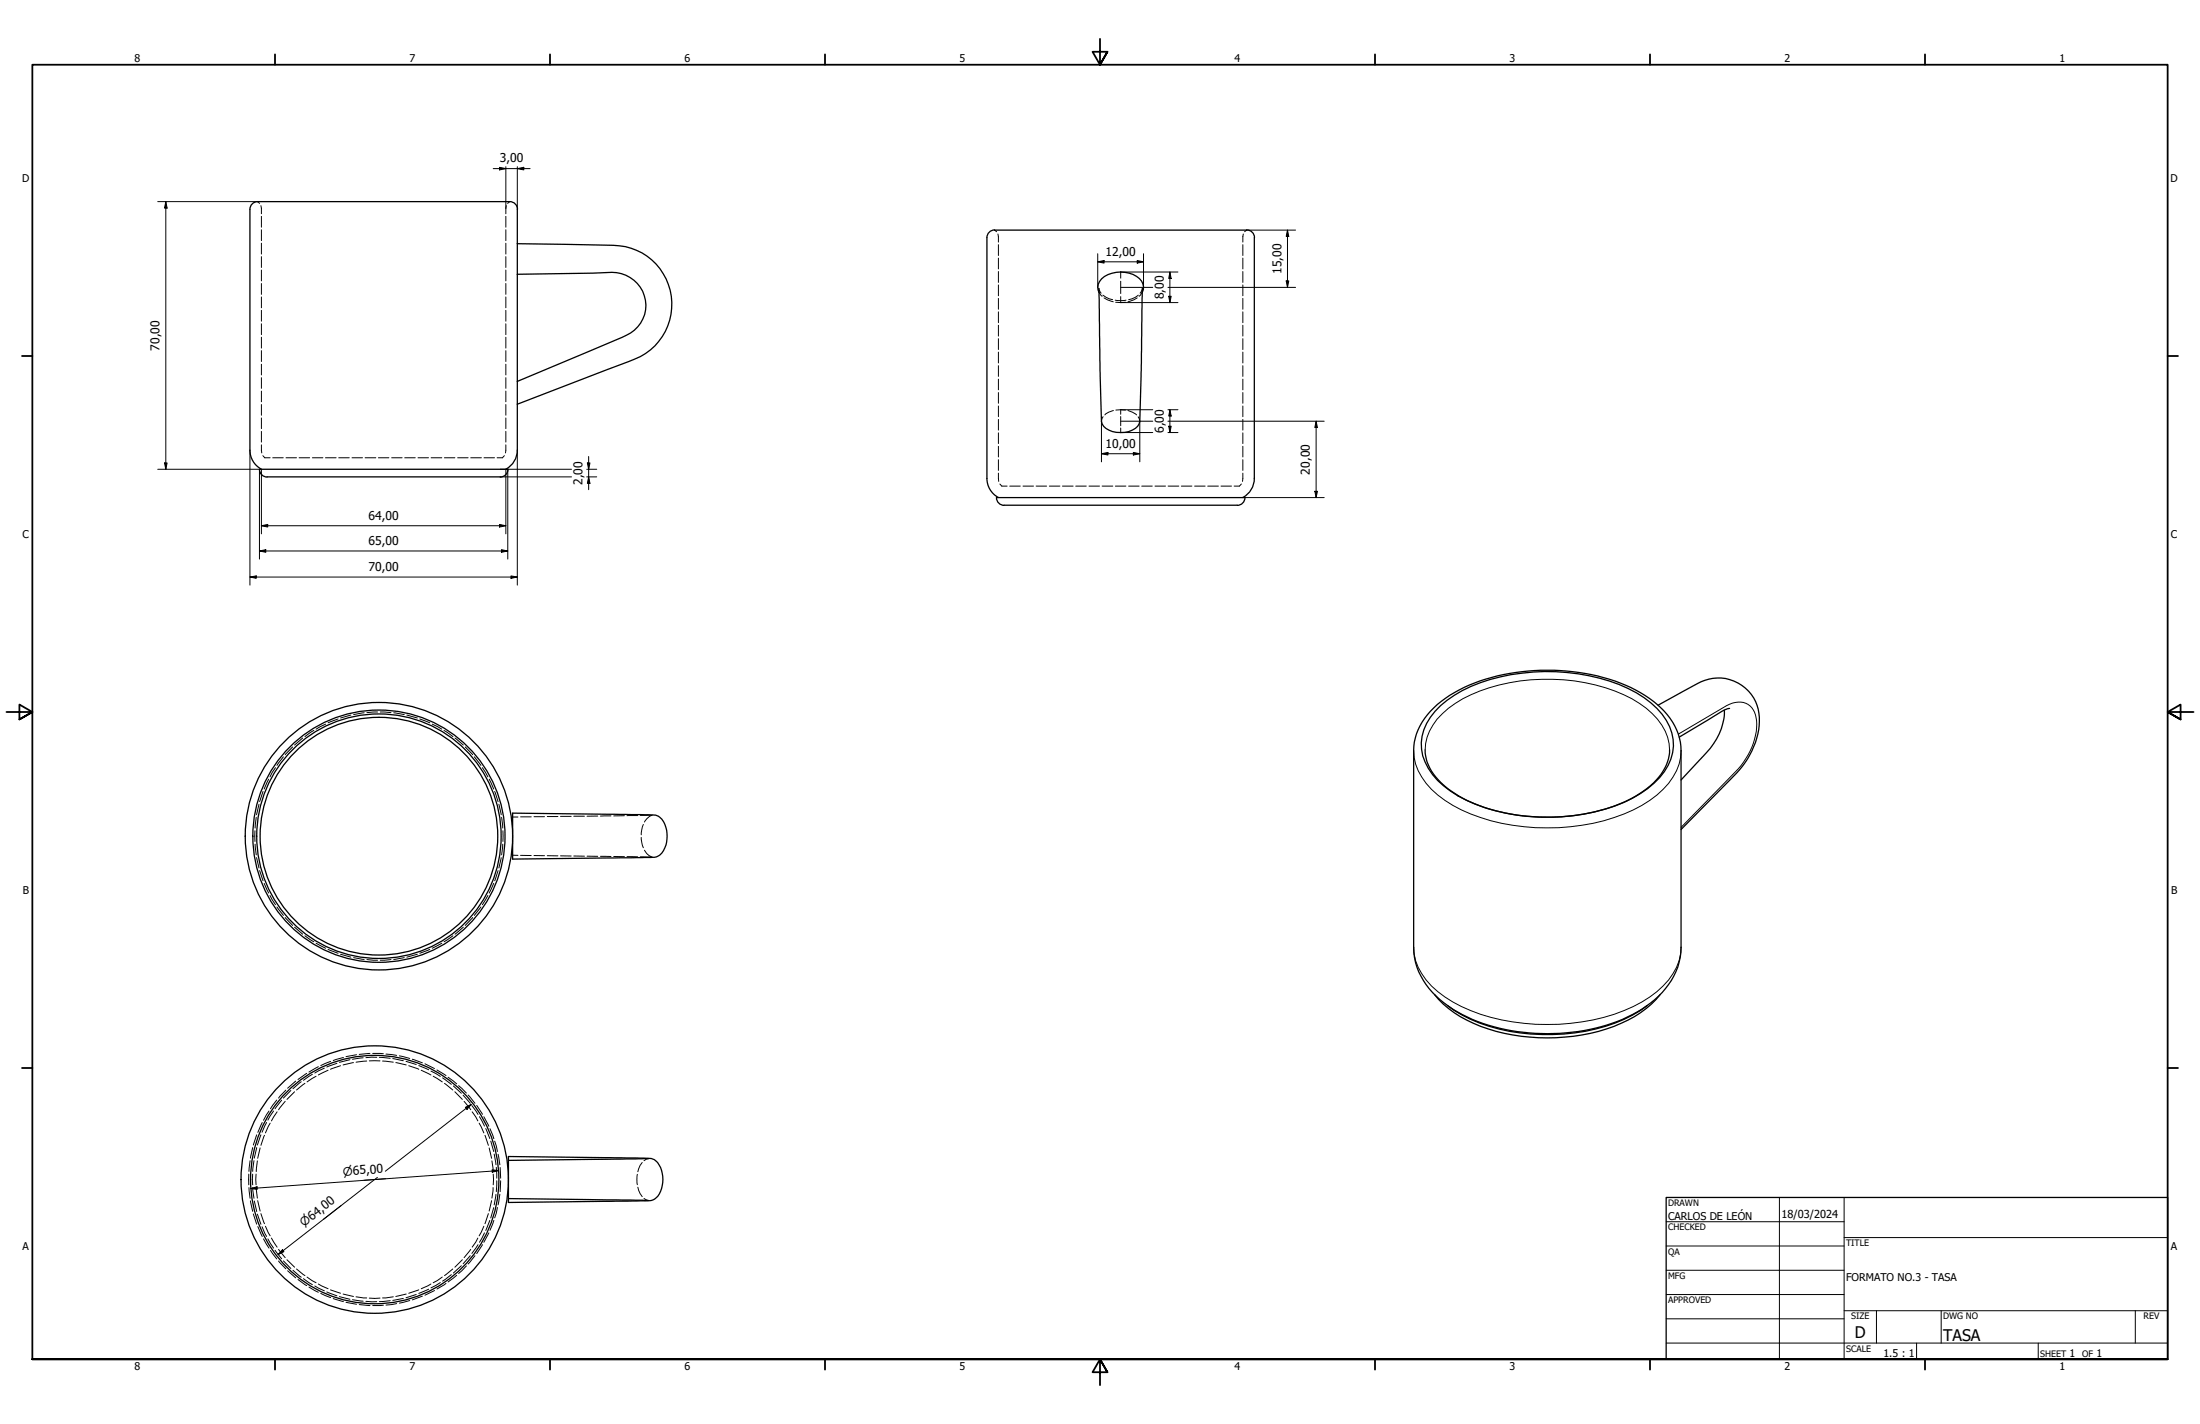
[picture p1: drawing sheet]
<svg xmlns="http://www.w3.org/2000/svg" width="864mm" height="559mm" viewBox="0 0 864 559" stroke-linecap="round" stroke-linejoin="round" font-family="sans-serif">
<!-- layer: Oculto (ISO) -->
<g fill="none" stroke="#000" stroke-width=".39">
<path d="M101.1 79.1l.8 .7M200.1 79.1l-.8 .7M102.4 80.7l.2 3.2M102.6 84.9v4.3M102.6 90.2v4.2M102.6 95.4v4.3M198.6 84.9v4.3M198.6 90.2v4.2M198.6 95.4v4.3M198.8 80.7l-.2 3.2M390.4 90.3l.8 .6M391.7 91.8l.2 3.2"/>
<path d="M391.9 96v4.3M487.9 96v4.3M488.1 91.8l-.2 3.2M489.4 90.3l-.8 .6M102.6 100.7v4.3M102.6 106v4.2M102.6 111.3v4.2M102.6 116.5v4.3M198.6 100.7v4.3M198.6 106v4.2M198.6 111.3v4.2M198.6 116.5v4.3"/>
<path d="M391.9 101.3v4.2M391.9 106.6v4.2M391.9 111.8v4.3M391.9 117.1v4.2M431.4 113.2l.8 1.9M431.4 114.7l1.2 1.6M432.9 115.8l2.6 1.5 1.3 .3M433.4 116.9l3.6 1.5M437.8 117.8h4.2M438 118.6l1.9 .1M439.9 106.7v2.5M439.9 110.4v4.8"/>
<path d="M439.9 116.4v2.3M441.8 118.6l-1.9 .1M446.4 116.9l-3.6 1.5M446.8 115.8l-1.1 .8-2.7 1M448.4 114.7l-1.2 1.6M448.4 113.2l-.9 1.9M487.9 101.3v4.2M487.9 106.6v4.2M487.9 111.8v4.3M487.9 117.1v4.2M102.6 121.8v4.2M102.6 127.1v4.2"/>
<path d="M102.6 132.3v4.3M102.6 137.6v4.3M198.6 121.8v4.2M198.6 127.1v4.2M198.6 132.3v4.3M198.6 137.6v4.3M391.9 122.4v4.2M391.9 127.6v4.3M391.9 132.9v4.3M391.9 138.2v4.2M487.9 122.4v4.2M487.9 127.6v4.3"/>
<path d="M487.9 132.9v4.3M487.9 138.2v4.2M102.6 142.9v4.2M102.6 148.2v4.2M102.6 153.5v4.2M102.6 158.8v4.1M198.6 142.9v4.2M198.6 148.2v4.2M198.6 153.5v4.2M198.6 158.8v4.1M391.9 143.5v4.2M391.9 148.8v4.2"/>
<path d="M391.9 154.1v4.1M391.9 159.3v4.2M487.9 143.5v4.2M487.9 148.8v4.2M487.9 154.1v4.1M487.9 159.3v4.2M102.6 174.6l.1 3.1M102.6 164v4.2M102.6 169.3v4.2M103.2 178.8l.7 .8h2.1M107.1 179.6h4.1M112.3 179.6h4.1"/>
<path d="M117.4 179.6h4.1M122.6 179.6h4.1M127.8 179.6h4.2M133 179.6h4.1M138.2 179.6h4.1M143.3 179.6h4.2M148.5 179.6h4.2M153.7 179.6h4.2M158.9 179.6h4.1M164.1 179.6h4.1M169.2 179.6h4.2M174.4 179.6h4.2"/>
<path d="M179.6 179.6h4.2M184.8 179.6h4.2M190 179.6h4.1M198 178.8l-.8 .8h-2.1M198.6 174.6l-.2 3.1M198.6 164v4.2M198.6 169.3v4.2M391.9 164.6v4.2M391.9 169.9v4.2M391.9 175.1v4.2M433 163.5l-.6 1.9M437.1 161.1l-1.9 .6-1.5 1.1"/>
<path d="M439.9 160.8l-1.9 .1M439.9 160.8l1.9 .1M439.9 160.8v1.8M439.9 163.4v3.7M439.9 168v1.7M442.8 161.1l1.8 .7 1.6 1M446.8 163.6l.6 1.8M487.9 164.6v4.2M487.9 169.9v4.2M487.9 175.1v4.2M391.9 185.7l.1 3.2M391.9 180.4v4.2"/>
<path d="M392.5 189.9l.8 .9h2.1M396.4 190.8h4.1M401.6 190.8h4.1M406.7 190.8h4.1M411.9 190.8h4.2M417.1 190.8h4.2M422.3 190.8h4.1M427.5 190.8h4.1M432.6 190.8h4.2M437.8 190.8h4.2M443 190.8h4.2M448.2 190.8h4.1"/>
<path d="M453.4 190.8h4.1M458.5 190.8h4.2M463.7 190.8h4.2M468.9 190.8h4.2M474.1 190.8h4.2M479.3 190.8h4.1M487.3 189.9l-.8 .9h-2.1M487.9 185.7l-.2 3.2M487.9 180.4v4.2M142.9 279.7l-4.1 .7M148.2 279.4l-4.2 .3M149.3 279.4l4.2 .3"/>
<path d="M154.6 279.7l4.1 .7M111.3 297l-2.6 3.4M114.9 293.1l-2.9 3.1M118.8 289.6l-3.2 2.8M123.2 286.6l-3.5 2.5M127.8 284.2l-3.7 1.9M132.7 282.1l-3.9 1.6M137.7 280.6l-4 1.1M159.7 280.6l4.1 1.1M164.8 282.1l3.9 1.6M169.7 284.2l3.7 1.9M174.3 286.6l3.5 2.5"/>
<path d="M178.6 289.6l3.3 2.8M182.6 293.1l2.9 3.1M186.2 297l2.6 3.4M101.7 315.6l-1 4.1M103.3 310.6l-1.4 4M105.5 305.8l-1.8 3.8M108.1 301.2l-2.1 3.7M189.4 301.2l2.1 3.7M192 305.8l1.8 3.8M194.2 310.6l1.3 4M195.8 315.6l.9 4.1M255.5 319.9l-4.2 .1"/>
<path d="M256 319.9l-.2 .1a5.1 5.1 0 0 0-2.8 2.6M100.1 326v4.2M100.1 331.3l.5 4.2M100.6 320.7l-.5 4.2M100.7 336.5l1 4.1M196.7 336.5l-.9 4.1M196.9 320.7l.5 4.2M197.4 331.3l-.5 4.2M197.4 326v4.2M201.2 320.6h2.1M201.2 335.6l2.1 .1M204.3 320.5h4.2"/>
<path d="M204.3 335.7h4.2M209.6 320.5h4.1M209.6 335.7l4.1 .1M214.8 320.4h4.2M214.8 335.8l4.2 .1M220 320.4h4.2M220 335.9h4.2M225.2 320.3h4.2M225.2 335.9l4.2 .1M230.4 336h4.2M234.6 320.2l-4.2 .1M235.7 336l4.1 .1"/>
<path d="M239.8 320.2h-4.1M240.9 336.1l4.2 .1M245.1 320.1l-4.2 .1M246.1 336.2h4.2M250.3 320l-4.2 .1M251.3 336.2l4.2 .1M251.7 328.6l.8 4.1M252.5 323.5l-.8 4.1M253 333.6a4.7 4.7 0 0 0 3 2.7M101.9 341.6l1.4 4M103.7 346.6l1.8 3.9M106 351.4l2.1 3.6"/>
<path d="M108.7 355.9l2.6 3.3M188.8 355.9l-2.6 3.3M191.5 351.4l-2.1 3.6M193.8 346.6l-1.8 3.9M195.5 341.6l-1.3 4M112 360l2.9 3.2M115.6 363.9l3.2 2.7M119.7 367.2l3.5 2.4M124.1 370.1l3.7 2M128.8 372.6l3.9 1.5M133.7 374.5l4 1.1M138.8 375.8l4.1 .7"/>
<path d="M144 376.6l4.2 .2M153.5 376.6l-4.2 .2M158.7 375.8l-4.1 .7M163.8 374.5l-4.1 1.1M168.7 372.6l-3.9 1.5M173.4 370.1l-3.7 2M177.8 367.2l-3.5 2.4M181.9 363.9l-3.3 2.7M185.5 360l-2.9 3.2M125 418.6l-3.7 2.1M127.3 419.2l-3.7 1.9M128.8 420l-3.8 1.8"/>
<path d="M129.8 416.5l-3.9 1.6M132.3 417.3l-4 1.4M133.7 418.2l-4 1.4M134.8 415l-4 1.2M137.4 415.9l-4.2 1M138.7 417l-4 .9M140 413.9l-4.2 .8M142.6 415.1l-4.2 .6M144 416.4l-4.2 .4M145 416.3h4.2M145.2 413.4l-4.2 .4M146.3 413.4l4.2 .1"/>
<path d="M147.9 414.9l-4.3 .1M148.9 414.9l4.3 .4M150.2 416.4l4.2 .4M151.5 413.6l4.2 .5M154.2 415.4l4.1 .8M155.4 417l4 .9M156.8 414.3l4 1.1M159.4 416.5l4 1.3M160.5 418.2l3.9 1.4M161.9 415.7l3.9 1.4M164.4 418.1l3.9 1.7M165.4 420l3.8 1.8"/>
<path d="M166.8 417.4l3.8 1.9M171.5 419.9l3.6 2.2M105.6 436l-2.2 3.6M107.4 436l-2.2 3.5M108.6 431.7l-2.4 3.4M108.8 436.3l-2.2 3.6M110.6 431.7l-2.7 3.4M112 432.2l-2.7 3.3M112.2 427.8l-2.9 3.1M114.2 427.9l-2.9 3M115.6 428.4l-3 3M116.1 424.2l-3.2 2.8"/>
<path d="M118.2 424.5l-3.2 2.7M119.7 425.1l-3.3 2.6M120.4 421.2l-3.4 2.4M122.6 421.6l-3.5 2.3M124.1 422.3l-3.6 2.3M169.2 420.3l3.6 2.1M170.1 422.3l3.5 2.3M173.7 423l3.5 2.5M174.5 425.1l3.2 2.6M175.9 422.7l3.4 2.6M178 426.1l3.1 2.9M178.6 428.4l2.9 3"/>
<path d="M180 426l3.1 2.9M181.8 429.8l2.8 3.1M182.2 432.2l2.6 3.3M183.8 429.7l2.6 3.2M185.2 433.8l2.4 3.5M185.4 436.3l2.2 3.6M187.1 433.8l2.3 3.5M188.2 438.2l2 3.7M189.9 438.2l2 3.8M98.2 455.5l-.5 4.2M99.2 450.3l-.9 4.2M99.7 455.5l-.5 4.2"/>
<path d="M100.8 450.3l-1 4.2M100.8 445.3l-1.4 4M101 455.5l-.4 4.2M102.1 450.5l-.9 4M102.4 445.3l-1.4 4M102.9 440.5l-1.7 3.9M103.8 445.5l-1.4 4M104.6 440.5l-1.7 3.8M106 440.8l-1.8 3.8M188.1 440.8l1.8 3.8M190.4 445.5l1.3 4M190.7 442.8l1.6 4"/>
<path d="M192 450.5l1 4M192.3 442.9l1.6 3.9M192.7 447.8l1.1 4.1M193.1 455.5l.4 4.2M194 452.9l.7 4.2M194.2 447.8l1.1 4.1M194.8 458.1l.2 4.2M195.5 452.9l.7 4.2M196.3 458.2l.2 4.1M252.1 456.2l-.8 1.1-.9 2.5M254.6 454.7l-1.8 .8M97.7 460.8v4.1"/>
<path d="M97.7 466l.5 4.2M98.3 471.2l.9 4.2M99.2 466l.5 4.2M99.2 460.8v4.1M99.4 476.4l1.4 4M99.8 471.3l1 4.1M100.5 460.8v4.1M100.6 466l.4 4.2M101 476.4l1.4 4M101.2 471.2l.9 4M102.4 476.2l1.4 4M191.7 476.2l-1.3 4"/>
<path d="M192.3 478.9l-1.6 4M193 471.2l-1 4M193.5 466l-.4 4.2M193.6 460.8v4.1M193.8 473.9l-1.1 4.1M193.9 478.9l-1.6 3.9M194.7 468.7l-.7 4.1M195 463.4l-.2 4.2M195.3 473.8l-1.1 4.1M196.2 468.6l-.7 4.2M196.5 463.4l-.2 4.2M250.2 460.8v4.1"/>
<path d="M250.4 465.9l.9 2.5 .8 1.2M252.8 470.3l1.8 .8M101.2 481.3l1.7 3.9M102.9 481.4l1.7 3.8M103.4 486.2l2.2 3.6M104.2 481.2l1.8 3.7M105.2 486.2l2.2 3.6M106.2 490.7l2.4 3.3M106.6 485.8l2.2 3.6M107.9 490.6l2.7 3.4M109.3 494.9l2.9 3M109.3 490.3l2.7 3.2"/>
<path d="M111.3 494.8l2.9 3M112.6 494.3l3 3M112.9 498.7l3.2 2.8M115 498.5l3.2 2.7M116.4 498l3.3 2.6M177.7 498l-3.2 2.6M181.1 496.7l-3.1 2.9M181.5 494.3l-2.9 3M183.1 496.8l-3.1 2.9M184.6 492.8l-2.8 3.1M184.8 490.3l-2.6 3.2M186.4 492.8l-2.6 3.2"/>
<path d="M187.6 485.8l-2.2 3.6M187.6 488.4l-2.4 3.5M189.4 488.4l-2.3 3.5M189.9 481.2l-1.8 3.7M190.2 483.8l-2 3.7M191.9 483.8l-2 3.7M117 502.1l3.4 2.4M119.1 501.8l3.5 2.3M120.5 501.1l3.6 2.3M121.3 505.1l3.7 2M123.6 504.6l3.7 1.9M125 503.9l3.8 1.8"/>
<path d="M125.9 507.6l3.9 1.6M128.3 507l4 1.5M129.7 506.2l4 1.3M130.8 509.6l4 1.2M133.2 508.8l4.2 1M134.7 507.8l4 1M135.8 511l4.2 .8M138.4 510l4.2 .6M139.8 508.9l4.2 .4M141 511.9l4.2 .4M143.6 510.7l4.3 .1M145 509.4h4.2"/>
<path d="M150.5 512.2l-4.2 .1M153.2 510.4l-4.3 .4M154.4 508.9l-4.2 .4M155.7 511.6l-4.2 .5M158.3 509.5l-4.1 .8M159.4 507.8l-4 1M160.8 510.3l-4 1.1M163.4 508l-4 1.3M164.4 506.2l-3.9 1.3M165.8 508.6l-3.9 1.5M168.3 505.9l-3.9 1.7M169.2 503.9l-3.8 1.8"/>
<path d="M170.6 506.4l-3.8 1.9M172.8 503.3l-3.6 2.1M173.6 501.1l-3.5 2.3M175.1 503.6l-3.6 2.2M177.2 500.2l-3.5 2.5M179.3 500.4l-3.4 2.6"/>
</g>
<!-- layer: Visible (ISO) -->
<g fill="none" stroke="#000" stroke-width=".51">
<path d="M203.1 95.6v12M203.1 95.6l37.6 .7a23.2 23.2 0 0 1 22.8 20 23.2 23.2 0 0 1-16.5 25.5l-43.9 16.8M203.1 82.2v13.4M203.1 82.1a3 3 0 0 0-3-3h-99l-1.9 .7a3 3 0 0 0-1.1 2.3v94.6a8.5 8.5 0 0 0 4.5 7.4M387.4 93.3v94.4a8.5 8.5 0 0 0 4.5 7.5M390.4 90.3h99M390.4 90.2a3 3 0 0 0-3 3M489.4 90.2a3 3 0 0 1 3 3.1M492.4 93.3v94.4a8.5 8.5 0 0 1-4.5 7.5M203.1 107.6l37.1-.7a13 13 0 0 1 13.2 11 13 13 0 0 1-9.2 14.5l-41.1 17.3M203.1 107.6v42.1M431.4 113.2l1 52.2a6.1 6.1 0 0 0 5.9 4.3 8.7 8.7 0 0 0 8.9-3.4l.2-.9 .6-19.9 .4-32.3"/>
<path d="M431.4 114.7a5 5 0 0 1 3.5-6.9 11.6 11.6 0 0 1 13.2 2.5 4.2 4.2 0 0 1 .3 4.4M203.1 149.7v8.9M203.1 158.6v18a8.5 8.5 0 0 1-4.5 7.5M101.9 184.1h97.4M101.9 184.2a3 3 0 0 0 3 3M104.8 187.1h91.5M199.4 184.2a3 3 0 0 1-3 3M394.1 198.2h91.5M488.6 195.3h-97.4a3 3 0 0 0 3 3M488.7 195.3a3 3 0 0 1-3 3M561.5 279.1a53.7 53.7 0 0 1 28.6-14.4 83.4 83.4 0 0 1 50 5 36.1 36.1 0 0 1 18.1 16.7l1.4 4.9 .3 3.3v77.1a28.5 28.5 0 0 1-13.6 23.1 69 69 0 0 1-41.3 10.8 65.6 65.6 0 0 1-38.1-12 28.1 28.1 0 0 1-12-21.9v-77.1a22.8 22.8 0 0 1 6.6-15.5zM565.5 276.9a55.1 55.1 0 0 1 27.7-12.2 77.3 77.3 0 0 1 49.2 7.2 28.6 28.6 0 0 1 13.9 15.8 19.3 19.3 0 0 1-7 19.6 53.8 53.8 0 0 1-27.6 12.2 76.7 76.7 0 0 1-49.3-7.1 28.4 28.4 0 0 1-13.9-15.8 19.6 19.6 0 0 1 7-19.7z"/>
<path d="M650.9 276.7l10.3-5.7a29.2 29.2 0 0 1 11.2-4.8 16.2 16.2 0 0 1 18.2 18.5 33.7 33.7 0 0 1-11.4 21.2l-19.3 19.6M676.8 278.6a24 24 0 0 1-8.2 18.1l-8.7 9.4M678.9 278a7.3 7.3 0 0 0-4.2 1.9l-15.5 9.3M559.4 294.3a18.8 18.8 0 0 0 7.6 14.1 59 59 0 0 0 33.2 12 74.4 74.4 0 0 0 41.8-7.9 26.2 26.2 0 0 0 12.9-14.7l.5-3.5M201.2 319.1l51.8 .6a9.2 9.2 0 0 1 6 1 11 11 0 0 1 0 14.8 7.9 7.9 0 0 1-5.9 1l-51.9 .6zM563.1 390.3a44.8 44.8 0 0 0 24.3 14.4 76.7 76.7 0 0 0 51.7-4.4 37.3 37.3 0 0 0 12.6-10M568.2 394.6a64.1 64.1 0 0 0 37 11.4 69.6 69.6 0 0 0 38.7-9.4l2.7-2M199.6 453.8l51.8 .7a9.2 9.2 0 0 1 5.9 .9 10.9 10.9 0 0 1 0 14.9 6.2 6.2 0 0 1-4.6 .9l-53.1 .7zM254.6 454.7l-55 .7M199.6 470.3l55 .8"/>
<circle cx="148.7" cy="328.1" r="46.6"/>
<circle cx="148.8" cy="328.1" r="48"/>
<circle cx="148.8" cy="328.1" r="49.5"/>
<circle cx="148.8" cy="328.1" r="52.5"/>
<circle cx="147.1" cy="462.9" r="48.7"/>
<circle cx="147.1" cy="462.9" r="52.5"/>
</g>
<!-- layer: Visible fina (ISO) -->
<path d="M554.9 294.6a22.5 22.5 0 0 0 9.5 17.4 63.5 63.5 0 0 0 33.9 12.4 80.8 80.8 0 0 0 46.2-8.4 31.1 31.1 0 0 0 14.6-16.2l.8-5.2M559.4 294.3a20.9 20.9 0 0 1 9.2-16.4 60.7 60.7 0 0 1 32.4-11.1 73.9 73.9 0 0 1 39.6 7.4 29 29 0 0 1 14 15.1l.8 5M658.8 288.1l18.9-11.2a7.4 7.4 0 0 1 10.5 1.6 16.2 16.2 0 0 1 .1 13.2l-1.3 3-1.6 2.9a36.2 36.2 0 0 1-7.5 8.7l-18 18.4M554.9 371.7a22.5 22.5 0 0 0 9.5 17.4 63.5 63.5 0 0 0 33.9 12.5 82.8 82.8 0 0 0 42.9-6.6 32.5 32.5 0 0 0 17.9-18l.8-5.3" fill="none" stroke="#000" stroke-width=".39"/>
<!-- layer: Border (ANSI) -->
<g fill="none" stroke="#000" stroke-width=".7">
<path d="M431.8 15.2v10.2l-2.9-5.1h5.8l-2.9 5.1 2.9-5.1M107.9 21.3v4.1M215.9 21.3v4.1M323.8 21.3v4.1M539.8 21.3v4.1M647.7 21.3v4.1M755.6 21.3v4.1M8.6 139.7h4.1M850.9 139.7h4.1M2.5 279.4h10.2l-5.1-2.9v5.8l5.1-2.9-5.1 2.9M861.1 279.4h-10.2l5.1-2.9v5.8l-5.1-2.9 5.1 2.9M8.6 419.1h4.1"/>
<path d="M850.9 419.1h4.1M12.7 533.4v-508h838.2v508h-838.2h838.2M107.9 533.4v4.1M215.9 533.4v4.1M323.8 533.4v4.1M434.7 538.5l-2.9-5.1 2.9 5.1h-5.8l2.9-5.1v10.2M539.8 533.4v4.1M647.7 533.4v4.1M755.6 533.4v4.1"/>
</g>
<g fill="none" stroke="#000" stroke-width=".39">
<path d="M654 479.4h69.9M698.5 469.9v63.5M723.9 469.9v63.5M654 488.9h69.9M654 498.5h69.9M723.9 485.6h127M654 508h69.9M654 517.5h69.9M723.9 514.3h127M736.6 514.3v12.7M762 514.3v12.7M838.2 514.3v12.7"/>
<path d="M654 527h196.9M752.3 527v6.4M800.1 527v6.4"/>
</g>
<path d="M654 469.9h196.9v63.5h-196.9z" fill="none" stroke="#000" stroke-width=".51"/>
<!-- layer: Cota (ISO) -->
<g fill="none" stroke="#000" stroke-width=".39">
<path d="M61.9 79.1h39.2M65.1 79.1l.5 2.6h-1zM65.1 79.1v105M193.6 66.2h14.5M196.1 65.7l2.5 .5-2.5 .5zM198.6 65.4v16.3M203.1 66.2l2.5-.5v1zM203.1 65.4v16.8M430.9 99.6v13.2M448.9 99.6v13.2M489.4 90.3h19.2M505.4 90.3l.5 2.5h-1z"/>
<path d="M505.4 90.3v22.5M430.9 102.7l2.5-.5v1.1zM430.9 102.7h18M439.9 106.7h22.5M439.9 118.7h22.5M439.9 112.8h12.6M446.4 102.2l2.5 .5-2.5 .6zM458.5 112.8h50.1M458.8 116.3h.9l-.5 2.4zM459.2 106.7l.5 2.6h-.9zM459.2 106.7v12M504.9 110.2h1l-.5 2.6z"/>
<path d="M98.1 176.7v52.9M203.1 176.7v52.9M231.1 179.1v13.1M432.4 178.1l2.5-.6v1.1zM432.4 178.1h15M432.4 165.4v15.8M439.9 160.8h12.6M439.9 169.7h12.6M439.9 165.3h12.6M444.9 177.5l2.5 .6-2.5 .5zM447.4 165.3v15.9M458.5 160.8h3.9"/>
<path d="M458.5 169.7h3.9M458.5 165.3h61.3M458.8 167.3h.9l-.5 2.4zM459.2 160.8l.5 2.5h-.9zM459.2 160.8v8.9M516.6 165.3l.5 2.5h-1zM516.6 165.3v30M61.9 184.1h40v35.3M64.6 181.7h1l-.5 2.4zM102.6 184.1v25.4M196.3 184.1h28M196.3 187.1h28"/>
<path d="M198.6 184.1v25.4M199.3 184.1v35.3M230.3 184.1h4M230.3 187.1h4M230.6 181.7h1l-.5 2.4zM231.1 187.1l.5 2.6h-1zM488.6 195.3h31.2M516.1 192.8h1l-.5 2.5zM101.9 216.2l2.4-.5v1zM101.9 216.2h97.4M102.6 206.3l2.5-.5v1zM102.6 206.3h96"/>
<path d="M196.1 205.8l2.5 .5-2.5 .5zM196.8 215.7l2.5 .5-2.5 .5zM98.1 226.4l2.5-.4v.9zM98.1 226.4h105M200.6 226l2.5 .4-2.5 .5zM182.7 434.5l2.3-1.1-1.7 2zM185 433.4l-33.7 26.2M193.2 459l2.5 .4-2.5 .6zM195.7 459.4l-97.3 7M98.4 466.4l2.5-.7 .1 1zM148.1 462l-38.9 30.3M110.9 490.4l.5 .8-2.2 1.1z"/>
</g>
<g fill="#000">
<path d="M196.1 65.7l2.5 .5-2.5 .5zM203.1 66.2l2.5-.5v1zM65.1 79.1l.5 2.6h-1zM505.4 90.3l.5 2.5h-1zM430.9 102.7l2.5-.5v1.1zM446.4 102.2l2.5 .5-2.5 .6zM458.8 116.3h.9l-.5 2.4zM459.2 106.7l.5 2.6h-.9zM504.9 110.2h1l-.5 2.6zM432.4 178.1l2.5-.6v1.1zM444.9 177.5l2.5 .6-2.5 .5zM458.8 167.3h.9l-.5 2.4z"/>
<path d="M459.2 160.8l.5 2.5h-.9zM516.6 165.3l.5 2.5h-1zM64.6 181.7h1l-.5 2.4zM230.6 181.7h1l-.5 2.4zM231.1 187.1l.5 2.6h-1zM516.1 192.8h1l-.5 2.5zM101.9 216.2l2.4-.5v1zM102.6 206.3l2.5-.5v1zM196.1 205.8l2.5 .5-2.5 .5zM196.8 215.7l2.5 .5-2.5 .5zM98.1 226.4l2.5-.4v.9zM200.6 226l2.5 .4-2.5 .5z"/>
<path d="M182.7 434.5l2.3-1.1-1.7 2zM193.2 459l2.5 .4-2.5 .6zM98.4 466.4l2.5-.7 .1 1zM110.9 490.4l.5 .8-2.2 1.1z"/>
</g>
<g font-size="6.3">
<text x="728.1" y="524.9">D</text>
<text x="762.8" y="526.2">TASA</text>
</g>
<g font-size="4.8">
<text x="196.2" y="63.8">3,00</text>
<text x="433.9" y="100.4">12,00</text>
<text x="503" y="107.5" transform="rotate(-90 503 107.5)">15,00</text>
<text x="456.9" y="117.4" transform="rotate(-90 456.9 117.4)">8,00</text>
<text x="62.7" y="137.6" transform="rotate(-90 62.7 137.6)">70,00</text>
<text x="456.9" y="169.9" transform="rotate(-90 456.9 169.9)">6,00</text>
<text x="433.9" y="175.6">10,00</text>
<text x="228.7" y="190.3" transform="rotate(-90 228.7 190.3)">2,00</text>
<text x="514.2" y="186.2" transform="rotate(-90 514.2 186.2)">20,00</text>
<text x="144.6" y="203.9">64,00</text>
<text x="144.6" y="213.8">65,00</text>
<text x="144.6" y="224.1">70,00</text>
</g>
<g font-size="4.6">
<text x="134.7" y="461.3" transform="rotate(-4 134.7 461.3)">⌀65,00</text>
<text x="119.3" y="481.4" transform="rotate(-38 119.3 481.4)">⌀64,00</text>
</g>
<text font-size="4.3" x="699.3" y="478">18/03/2024</text>
<g font-size="4.2">
<text x="52.8" y="24.4">8</text>
<text x="160.8" y="24.4">7</text>
<text x="268.7" y="24.4">6</text>
<text x="376.7" y="24.4">5</text>
<text x="484.6" y="24.4">4</text>
<text x="592.6" y="24.4">3</text>
<text x="700.5" y="24.4">2</text>
<text x="808.5" y="24.4">1</text>
<text x="8.8" y="71.4">D</text>
<text x="852" y="71.4">D</text>
<text x="8.9" y="211.1">C</text>
<text x="852.2" y="211.1">C</text>
<text x="9" y="350.8">B</text>
<text x="852.2" y="350.8">B</text>
<text x="654.8" y="478.6">CARLOS DE LEÓN</text>
<text x="8.9" y="490.5">A</text>
<text x="852.2" y="490.5">A</text>
<text x="724.7" y="502.6">FORMATO NO.3 - TASA</text>
<text x="739.3" y="532.6">1.5 : 1</text>
<text x="812.4" y="532.6">1</text>
<text x="823" y="532.6">1</text>
<text x="52.8" y="537.5">8</text>
<text x="160.8" y="537.5">7</text>
<text x="268.7" y="537.5">6</text>
<text x="376.7" y="537.5">5</text>
<text x="484.6" y="537.5">4</text>
<text x="592.6" y="537.5">3</text>
<text x="700.5" y="537.5">2</text>
<text x="808.5" y="537.5">1</text>
</g>
<g font-size="3.5">
<text x="654.8" y="473.2">DRAWN</text>
<text x="654.8" y="482.8">CHECKED</text>
<text x="724.7" y="488.9">TITLE</text>
<text x="654.8" y="492.3">QA</text>
<text x="654.8" y="501.8">MFG</text>
<text x="654.8" y="511.4">APPROVED</text>
<text x="726.7" y="517.7">SIZE</text>
<text x="762.8" y="517.7">DWG NO</text>
<text x="841.4" y="517.7">REV</text>
<text x="724.7" y="530.4">SCALE</text>
<text x="800.9" y="532.6">SHEET</text>
<text x="817.4" y="532.6">OF</text>
</g>
</svg>
